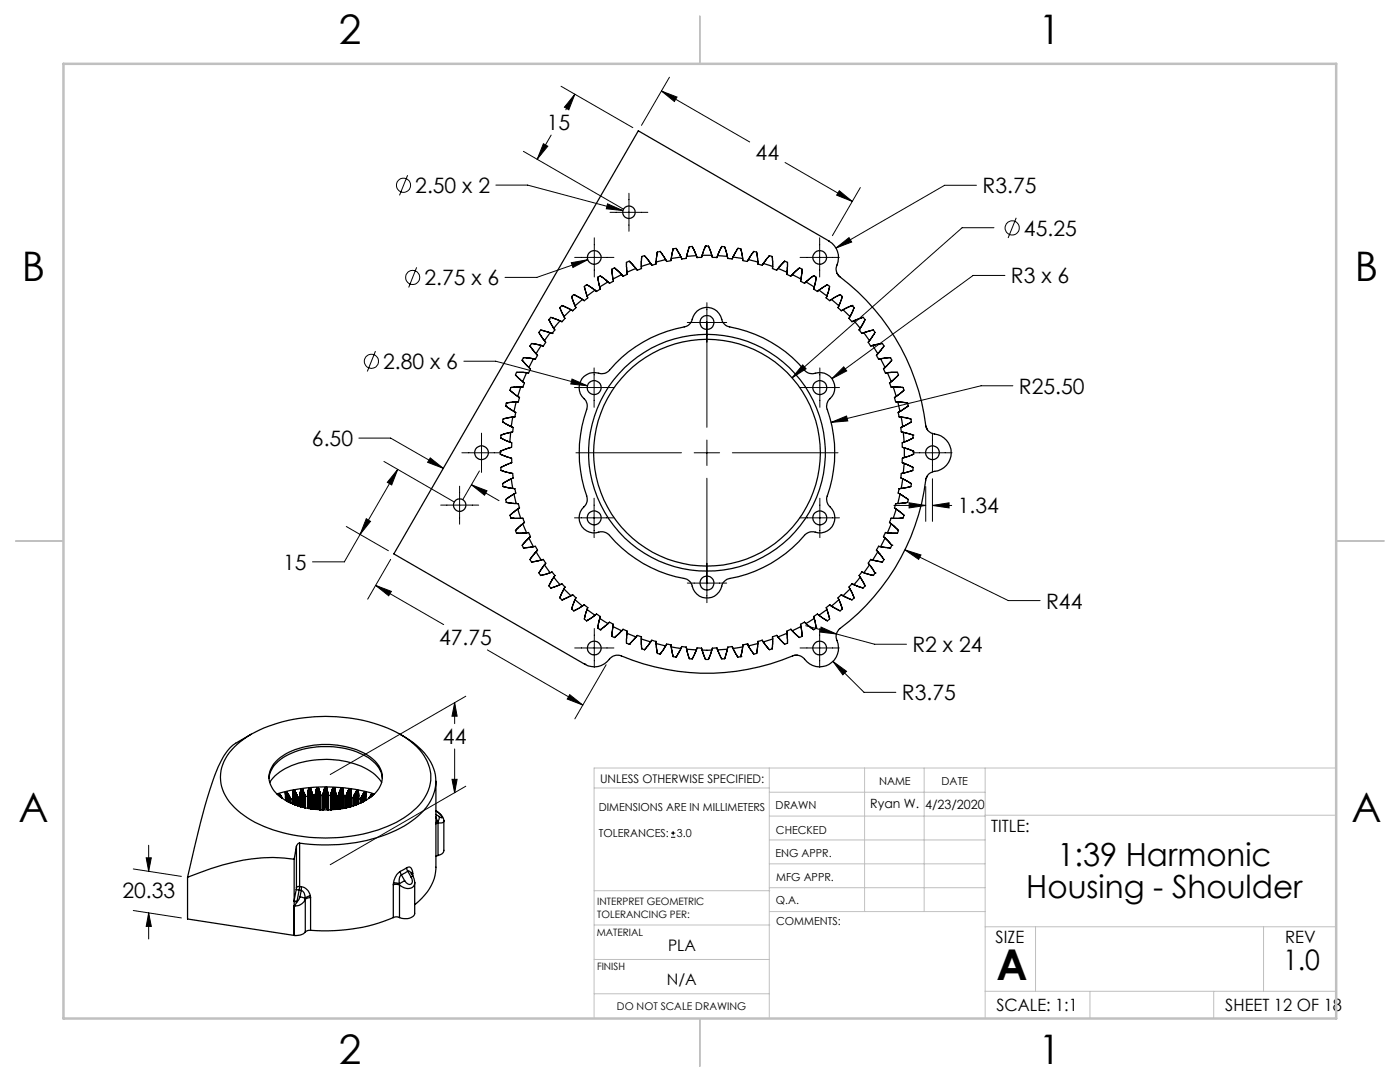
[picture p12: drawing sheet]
<svg xmlns="http://www.w3.org/2000/svg" width="279mm" height="216mm" viewBox="0 0 279 216" stroke-linecap="round" stroke-linejoin="round" font-family="sans-serif">
<g fill="none" stroke="#000" stroke-width=".2">
<path d="M112 17.2l14.3 8.3M114.7 18.8l-1.8 3.1M114.7 18.8l-1.2 3.1-.9-.5zM132 18.2l17.6 10.1M132 18.2l3.1 1.2-.5 .8zM133.6 15.4l-5.6 9.6M81.4 35l-1.7 4M99 36.9h6.3l19 5.1M104.5 30.2l19.9 11.5M108.4 28.7l.9 .5-2.1 2.6zM110 27l-2.8 4.8M125.5 38.6v7.5"/>
<path d="M156.7 32.4l13.4 7.8M167.5 38.1l2.6 2.1-3.1-1.3zM171.7 37.4l-5.6 9.6M194.9 37h-6.4l-21.7 12.5M83.1 53.3l-1.5 4.1M114 52.4l3.3-.6-3 1.6zM114.7 51.4h7.8M117.3 51.8l-10.2 3.6h-6.3M118.6 47.4v7.9M121.2 40.7l3.1 1.3-3.3-.3zM121.7 42.4h7.6M159.7 51.4h7.8"/>
<path d="M163.6 47.4v7.9M166.8 49.5l2.6-2.1 .6 .9zM198.4 45.4h-6.4l-33.9 30M200.6 55h-6.4l-28.2 20.6M202.8 43.5l-1.6 4M74.9 70.1l-1.6 4M92.6 72.1h6.3l18.3 4.9M114.2 75.6l3 1.4-3.3-.4zM114.7 77.3h7.8M118.6 73.4v7.9M137.2 64.3h7.8M141.1 60.4v24.9"/>
<path d="M159.7 77.3h7.8M160.2 72.8l.7 .8-2.8 1.8zM163.6 73.4v7.9M168.4 73.2l.6 .8-3 1.6zM202.1 77h-6.3l-29.9 7.3M71.6 87.4h6.4l10.5 6.1M76.6 92.1l14 8.1M79.4 93.7l-7.5 12.9M79.4 93.7l-1.2 3.1-.9-.6zM85.9 91.4l2.6 2.1-3.2-1.2zM91.7 97v7.6M92.2 90.3h7.8"/>
<path d="M94.1 96.7l5.5 3.2M94.1 96.7l3.1 1.2-.5 .9zM95.7 94l-3.3 5.7M96.1 86.4v7.9M114.9 90.3h21.1M118.6 99.4v7.9M138.5 90.3h5.1M141.1 87.8v5.1M141.1 95.4v24.9M146.2 90.3h21.1M163.6 99.4v7.9M165.9 84.3l3-1.3 .3 1z"/>
<path d="M182.2 90.3h7.8M184.7 97.1v6.9M186.1 95.5v8.5M186.1 86.4v7.9M69.1 105.1l8.4 4.8M71.9 106.6l-3.2 5.5h-6.3M73.1 103.5l.8 .5-2 2.6zM75 116.8l3.1 1.2-.5 .9zM75 116.8l13.5 7.8M78 111.6l-4.6 8M87.9 100.8h7.6M114.7 103.3h7.8"/>
<path d="M137.2 116.3h7.8M159.7 103.3h7.8M178.4 100.9h6.3M180.6 109.7l20.6 10.1h6.4M180.6 109.7l3.2 1-.5 .9zM181.4 100.3l3.3 .6-3.3 .5zM186.1 100.9h3.8M186.1 100.9l3.3-.6v1.1zM93 138.9l-27.1 15.7M97.3 129.7l19 11M113.7 138.6l2.6 2.1-3.1-1.2zM114.7 129.3h7.8"/>
<path d="M118.6 125.4v7.8M121 132.6l-6.3 10.8M159.7 129.3h7.8M160.8 124.8l6.1 1.7M163.6 125.4v7.8M163.9 125.1l3 1.4-3.3-.4zM166.2 132l6.2 6.1h6.4M166.2 132l2.7 1.9-.7 .8zM166.9 126.5l7.7 2.1h6.3M90.2 155.5h1l-.5 2.7zM90.7 140.2v4.2M90.7 149.4v8.8"/>
<path d="M90.7 140.2l.5 2.7h-1zM93 156.9l-27.1 15.6M26.6 173.4l9.6 1.5M29.2 171.2h1l-.5 2.6zM29.7 168.7v5.1M133.9 167.1h.9M133.9 166.2h.9M134.3 165.8v.9M26.6 181.7l9.6 1.5M29.7 182.2v5.2M29.7 182.2l.5 2.7h-1z"/>
<circle cx="80.5" cy="37" r="1.42"/>
<circle cx="82.4" cy="55.4" r="1.41"/>
<circle cx="202" cy="45.5" r="1.41"/>
<circle cx="74.1" cy="72.1" r="1.42"/>
</g>
<g fill="none" stroke="#c0c0c0" stroke-width=".2">
<path d="M118.6 157.2h34.9M153.5 153.2v50M153.5 158.1h43.1M172.5 153.2v28.7M184.4 153.2v28.7M196.6 153.2v50M266.7 153.2h-148.1v50M118.6 177.7h35M153.5 167.6h43.1M153.5 162.8h43.1M153.5 172.4h43.1M153.5 177.1h43.1"/>
<path d="M196.6 162.7h70.1M118.6 198.3h34.9M118.6 191.5h34.9M118.6 184.6h35M153.6 181.9h43M196.6 197.8h70.1M196.6 184.9h70.1M206.7 184.9v12.9M217.5 197.8v5.4M242.2 197.8v5.4M252.2 184.9v12.9"/>
</g>
<path d="M139.7 3.2v9.5M3.1 107.9h9.6M266.7 107.9h9.5M139.7 203.2v9.6" fill="none" stroke="#c0c0c0" stroke-width=".25"/>
<path d="M12.7 12.7h254v190.5h-254z" fill="none" stroke="#c0c0c0" stroke-width=".5"/>
<path d="M167.5 38.1l2.6 2.1-3.1-1.3zM132 18.2l3.1 1.2-.5 .8zM108.4 28.7l.9 .5-2.1 2.6zM114.7 18.8l-1.2 3.1-.9-.5zM121.2 40.7l-.2 1 3.3 .3zM79.4 93.7l-1.2 3.1-.9-.6zM73.1 103.5l.8 .5-2 2.6zM94.1 96.7l3.1 1.2-.5 .9zM85.9 91.4l2.6 2.1-3.2-1.2zM114 52.4l.3 1 3-1.6zM114.2 75.6l-.3 1 3.3 .4zM163.9 125.1l-.3 1 3.3 .4zM166.2 132l2 2.7 .7-.8zM181.4 100.3l3.3 .6-3.3 .5zM186.1 100.9l3.3-.6v1.1zM165.9 84.3l3.3-.3-.3-1zM160.2 72.8l-2.1 2.6 2.8-1.8zM168.4 73.2l-2.4 2.4 3-1.6zM166.8 49.5l3.2-1.2-.6-.9zM113.7 138.6l2.6 2.1-3.1-1.2zM75 116.8l3.1 1.2-.5 .9zM180.6 109.7l2.7 1.9 .5-.9zM90.2 155.5h1l-.5 2.7zM90.7 140.2l.5 2.7h-1zM29.2 171.2h1l-.5 2.6zM29.7 182.2l.5 2.7h-1z" fill="#000"/>
<g fill="none" stroke="#000" stroke-width=".25">
<path d="M127.4 26.1l38.1 22a3.9 3.9 0 0 1 1.4 5.1v.6l.3 1a49.3 49.3 0 0 1 11.4 12.5 46.3 46.3 0 0 1 6.3 18.2l.4 .5 .9 .5a3.8 3.8 0 0 1 3.6 3.8 3.8 3.8 0 0 1-3.6 3.8l-.9 .5-.4 .6a44.7 44.7 0 0 1-17.5 30.4 2.33 2.33 0 0 0-.1 2.8 3.8 3.8 0 0 1-2.3 4.4 3.8 3.8 0 0 1-4.6-1.5l-.9-.5h-1a44.1 44.1 0 0 1-34.8 0 2.4 2.4 0 0 0-2.6 1.2 3.7 3.7 0 0 1-4.4 .5l-38.1-22zM114.1 59.2l.6 1.6a.52 .52 0 0 1-.1 .9l-.3 .3-2.2-1-.4 .4 .8 1.7a.53 .53 0 0 1-.2 .9 .62 .62 0 0 1-.9-.1l-1.5-.6-.4 .5M114.1 59.2l.4-.4 1.7 1M114.1 59.2h.1M116.2 59.8l-1.4 1.2M118.7 57.9l-1.6-1.1-.5 .5 .5 1.7a.53 .53 0 0 1 .1 .5 .53 .53 0 0 1-.4 .4l-.2 .1-.4-.2M118.7 57.9l-1.5 1.2M119.7 57.3a.53 .53 0 0 1-.5 .7l-.1 .2-.4-.3M121.4 56.2l-1.7 1.1M121.4 56.2l-1.6-1.2-.5 .3 .4 2M121.4 56.2l.2 .3M121.6 56.5v.1"/>
<path d="M124.1 54.8l-1.8 .9M126.9 53.6l-1.8 .7M129.9 52.6l-1.3-1.6-.5 .2-.1 2.4-.3 .1a.5 .5 0 0 1-.8-.2l-1.3-1.4-.6 .3 .1 1.9a.59 .59 0 0 1-.6 .8l-1.9-1.7-.5 .3 .2 1.9a.53 .53 0 0 1 0 .6 .53 .53 0 0 1-.5 .2l-.2 .2M129.9 52.6l-1.9 .6M132.9 51.8l-1.9 .5M135.9 51.3l-1-1.7h-.6l-.3 1.9a.55 .55 0 0 1-.7 .6l-.3 .1-1.2-2-.6 .1-.2 2.4-.9 .2-.2-.3M135.9 51.3l-1.9 .3M139 51l-.9-1.8-.6 .1-.4 1.5a.57 .57 0 0 1-.6 .8 .37 .37 0 0 1-.4 .1 .37 .37 0 0 1-.2-.4M139 51l-2 .2M140.1 50.9h2M140.8 49.1h.1M140.8 49.1l-.7 1.8a.5 .5 0 0 1-.2 .5 .5 .5 0 0 1-.6 0h-.2l-.1-.4"/>
<path d="M140.8 49.1h.6l.7 1.8M142.1 50.9l.1 .4M142.2 51.3v.1M143.2 51l2 .2M144 49.2l-.8 1.7a.52 .52 0 0 1-.2 .5 .52 .52 0 0 1-.6 0h-.2M144 49.2l.7 .2 .5 1.8M144 49.2h.1M146.3 51.3l1.9 .3M147.2 49.6h.1M147.2 49.6l-.9 1.6a.55 .55 0 0 1-.8 .4h-.3v-.4M147.2 49.6h.6l.4 2M148.2 51.6l.1 .4"/>
<path d="M148.3 52h.1M149.3 51.9l-.1 .3-.9-.2M149.3 51.9l1.1-1.7 .6 .2 .2 2.3 .7 .2h.2l1.5-1.9 .5 .2 .1 2.4 .3 .1a.6 .6 0 0 0 .6 .1 .6 .6 0 0 0 .4-.5l1.1-1.2 .6 .3-.1 1.9M149.3 51.8l1.9 .5M152.3 52.6l1.9 .6M155.3 53.6l1.8 .7M157.1 54.3a.55 .55 0 0 0 .5 .7l.2 .1 1.8-1.7 .5 .3-.3 2M158.1 54.8l1.7 .9M159.8 56.1h.1M159.8 55.7v.4M160.8 56.2l1.7 1.1M162.4 55h.1"/>
<path d="M162.4 55l-1.4 1.1a.5 .5 0 0 1-.8 .2l-.4-.2M162.4 55l.5 .3-.4 2M162.5 57.3a.62 .62 0 0 0 .6 .8l2-1.3 .5 .5-.7 2.1M163.4 57.9l1.6 1.2M164.9 59.4l.2 .3a.51 .51 0 0 0 .9 0l1.7-.9 .4 .4-.7 1.8M164.9 59.4h.1M165.9 59.8l1.5 1.2M167 54.5l.4 .6M103.9 77.2l-1.9 .1-.2 .6 1.9 1.4-.2 .6-.1 .3-2.4 .2-.1 .6M103.9 77.2l-.6 1.9M105.1 74.4l-.8 1.8M105.6 73.3l.3 .3-.2 .3a.5 .5 0 0 1-.2 .5 .5 .5 0 0 1-.5 0l-1.9-.1-.2 .5 1.3 1.2a.62 .62 0 0 1 .2 1v.3l-.5-.1"/>
<path d="M106.4 71.6l-.8 1.7M106.4 71.6l-1.9-.2-.3 .5 1.4 1.4M108 68.9l-1.9-.4-.3 .5 1.5 1.9-.2 .3a.44 .44 0 0 1-.7 .4M108 68.9l-1 1.7M109.5 63.8h.1M109.5 63.8l1.2 2-.5 .7M109.8 66.4l-1.1 1.6M110.2 66.5h.1M110.2 66.5l-2.3-.6-.3 .5 .8 1.3a.6 .6 0 0 1 .3 1l-.3 .3-.4-.1M111.8 64l-1.3 1.5M113.9 61.8l-1.4 1.4M116.6 75.1a3.5 3.5 0 0 1 3.5-.5l1.1-.3a27.1 27.1 0 0 1 15.9-9.2l.8-.9a3.4 3.4 0 0 1 3.5-2.9 3.4 3.4 0 0 1 2.8 2.9l.9 .9a27.1 27.1 0 0 1 15.9 9.2l1.1 .3a3.3 3.3 0 0 1 4.2 1.5 3.2 3.2 0 0 1-1.1 3.9l-.2 1.1a26.9 26.9 0 0 1 0 18.5l.2 1a3.2 3.2 0 0 1-.1 5.3 4 4 0 0 1-3 .2l-1.1 .3a26.8 26.8 0 0 1-15.9 9.2l-.9 .8a3.1 3.1 0 0 1-2.9 2.9 3.1 3.1 0 0 1-3.2-2.6l-.3-.5-.7-.6a26.8 26.8 0 0 1-15.9-9.2l-.8-.3h-.6a3 3 0 0 1-3.8-1.3 3 3 0 0 1 .8-3.9l.4-.8v-.5a27.5 27.5 0 0 1 0-18.5l-.3-1.1a3.2 3.2 0 0 1-.3-4.9z"/>
<path d="M167.3 61.3v.1M167.4 61l-.1 .3M168.2 61.8l1.5 1.4M169.4 63.5l.3 .3a.52 .52 0 0 0 .8 .2l1.7-.7 .4 .5-1.1 2M169.4 63.5h.1M169.6 63.2l-.2 .3M170 61h.1M170 61l-1.5 .7a.52 .52 0 0 1-.9 0l-.3-.3M170 61l.5 .4-.9 1.8M170.4 64l1.3 1.5M171.5 65.8h.1M171.5 65.8l.2 .3a.52 .52 0 0 0 .4 .4 .52 .52 0 0 0 .5-.2l1.7-.4 .3 .4-1.3 2 .1 .2a.62 .62 0 0 0 .4 .5 .62 .62 0 0 0 .7-.2l1.6-.3 .3 .5-1.2 1.6"/>
<path d="M172.4 66.4l1.1 1.6M174.2 68.9l1 1.7M174.9 70.9l.1 .3a.51 .51 0 0 0 .8 .4l1.9-.2 .3 .5-1.4 1.4M174.9 70.9h.1M175.2 70.6l-.3 .3M175.8 71.6l.8 1.7M176.6 73.3a.49 .49 0 0 0-.3 .5 .49 .49 0 0 0 .3 .4l.1 .2h.4M177.1 74.4l2-.1 .2 .5-1.5 1.4a.45 .45 0 0 0-.1 .7l.1 .4h2.4M177.1 74.4l.8 1.8M178.3 77.2l.6 1.9M180.2 77.3h.1M180.2 77.3l.2 .6-1.9 1.4 .1 .5 .2 .4 2.4 .2 .1 .6-1.7 1.1"/>
<path d="M100.9 81h.1M100.9 81l1.7 1.1a.49 .49 0 0 1 .2 .8v.3h-.5M101.9 86.3l-1.9 .5v.6l1.2 .6a.89 .89 0 0 1 .9 .6v.7M101.9 86.3l-.2 1.9M102 95.5l-1.7 1 .1 .6 1.7 .3a.52 .52 0 0 1 .7 .5l.1 .5M102 95.5l.3 2M102.1 89.3l-2.3 .8v.5l1.8 .7a.7 .7 0 0 1 .5 1l-2.2 1 .1 .6 1.6 .4a.69 .69 0 0 1 .7 .3 .69 .69 0 0 1 0 .8l-.3 .1M102.1 89.3h.1M102.3 83.2l-1.9 .4-.1 .6 1.5 .9a.53 .53 0 0 1 .6 .7 .39 .39 0 0 1-.1 .4 .39 .39 0 0 1-.4 .1M102.3 83.2l-.3 1.9M102.6 98.6l-1.7 1.1 .1 .6 2.4 .2 .1 .3a.45 .45 0 0 1-.2 .8M102.6 98.6l.4 1.9"/>
<path d="M102.9 98.4l-.3 .2M102.9 98.4h.1M103 80.2l-.4 1.9M179.2 80.2l.4 1.9M179.6 82.1a.52 .52 0 0 0-.2 .8v.3l2.4 .4 .1 .6-1.4 .8a.67 .67 0 0 0-.7 .5 .67 .67 0 0 0 .3 .8l2.1 .5M179.6 98.6l-.4 1.9M179.8 97.5a.54 .54 0 0 0-.5 .7l-.1 .2 2.1 1.3-.1 .6-2.2 .2a.62 .62 0 0 0-.4 .6l-.1 .3 1.9 1.4-.2 .6h-2.4l-.1 .3a.53 .53 0 0 0-.1 .6 .53 .53 0 0 0 .4 .3l1.3 1.3-.2 .5-2-.1M179.8 83.2l.4 1.9M180.2 95.5l-.4 2M180.3 94.4a.37 .37 0 0 0-.4 .1 .37 .37 0 0 0-.1 .4 .57 .57 0 0 0 .6 .8l1.5 .8-.1 .6-2 .4M180.3 86.3l.1 1.9M180.4 88.2a.53 .53 0 0 0-.3 .8v.3l2.3 .8v.5l-1.9 .7"/>
<path d="M180.4 92.5l-.1 1.9M180.5 91.3a.72 .72 0 0 0-.4 1l2.1 1v.6l-1.9 .5M180.5 89.4v1.9M182.2 86.8h.1M182.2 86.8v.6l-1.8 .8M184.8 85.2l.3 .6M185.1 94.9l-.3 .6M103.3 101.6l-1.5 1.2 .2 .6h2.4l.3 .8-1.8 1.7 .2 .5 1.8-.1a.57 .57 0 0 1 .6 0 .57 .57 0 0 1 .3 .6l.1 .2-1.7 1.7 .3 .5 1.7-.2a.56 .56 0 0 1 .9 .3 .42 .42 0 0 1 .2 .4 .42 .42 0 0 1-.4 .4l-1.1 1.5 .3 .4 1.9-.3a.55 .55 0 0 1 .8 .4l.1 .2-.2 .3M103.3 101.6l.6 1.8M104.3 104.5l.8 1.8M105.6 107.4l.8 1.7M107 110.1l1 1.7"/>
<path d="M108.7 112.7l-1.1 1.5 .3 .6 1.8-.5a.56 .56 0 0 1 .9 .4l.1 .1M108.7 112.7l1.1 1.6M110.5 115.2l1.3 1.5M110.7 114.9l-1.2 2 .5 .4 1.5-.5a.61 .61 0 0 1 1 0l.2 .3-.2 .4M110.7 114.8v.1M112.1 119.7h.1M112.5 117.5l-.8 1.8 .4 .4M112.5 117.5l1.4 1.4M114.8 119.7l-.7 1.8 .4 .4 2.1-1.2 .3 .2a.46 .46 0 0 1 .3 .7M114.8 119.7l1.4 1.2M114.9 119.3l-.2-.2a.46 .46 0 0 0-.4-.4 .46 .46 0 0 0-.4 .2l-1.8 .8M114.9 119.3l-.1 .4"/>
<path d="M114.9 119.3h.1M167.4 119.7l-1.5 1.2M168.2 118.9l-.3-.2-.2 .1a.59 .59 0 0 0-.2 1l.6 1.7-.4 .4-1.9-1a.46 .46 0 0 0-.7 .2l-.2 .1 .7 2.3-.5 .4-1.3-.9a.66 .66 0 0 0-1-.3l-.4 .3 .1 .4M168.2 118.9l1.8 .8 .5-.4M169.7 117.5l-1.5 1.4M170.5 119.3h.1M171.7 115.2l-1.3 1.5M172.4 114.3a.53 .53 0 0 0-.8 .4l-.1 .1 1.1 2.1M172.4 114.3l1.9 .5 .3-.5M172.6 116.9l-.3 .4-1.7-.5a.56 .56 0 0 0-.8-.1 .55 .55 0 0 0-.1 1l.8 1.6M172.6 116.9h.1M173.5 112.7l-1.1 1.6"/>
<path d="M174.2 111.8a.51 .51 0 0 0-.8 .4v.3l1.2 1.8M174.6 114.3h.1M175.2 110.1l-1 1.7M175.8 109.1a.63 .63 0 0 0-.9 .6l1.5 2-.3 .4-1.9-.3M176.6 107.4l-.8 1.7M176.7 106.3l-.4 .8 1.7 1.7M176.7 106.3h.1M176.7 106.3h.4M177.9 104.5l-.8 1.8M178 108.8h.1M178 108.8l-.3 .5-1.9-.2M178.9 101.6l-.6 1.8"/>
<path d="M116.7 132.5h.1M117.2 121.6l-.6 1.8 .5 .5 2-1.4 .7 .5M117.2 121.6l1.5 1.2M119.7 123.4l1.7 1M119.7 123.4l-.4 1.9 .5 .4M119.8 125.7h.1M119.8 123l-.1 .4M119.8 123h.1M122.3 125a.51 .51 0 0 0-.5-.8l-.2-.1-1.8 1.6M122.3 125l1.8 .9M122.3 125l-.2 2 .5 .2M122.6 127.2h.1"/>
<path d="M125.1 126.4a.55 .55 0 0 0-.5-.7l-.2-.1-1.7 1.6M125.1 126.4l1.8 .7M125.1 126.4l-.1 1.9 .6 .3M125.6 128.6h.1M125.6 128.6l1-1.1a.78 .78 0 0 1 .6-.7 .78 .78 0 0 1 .8 .3l.1 2.4 .6 .1 1.4-1.9 .9 .3 .2 2.4 .6 .1 1-1.6a.52 .52 0 0 1 .4-.4 .52 .52 0 0 1 .5 .1l.2 .1v.4M128 127.5l1.9 .6M131 128.4l1.9 .5M133.9 129.1l.4 1.9 .6 .1 .8-1.4a.59 .59 0 0 1 .7-.7 .47 .47 0 0 1 .6 .5M134 129.1l1.9 .3M137 129.5l2 .2M137 129.5l.6 1.9 .5 .1M138.1 131.4v.1"/>
<path d="M140.1 129.7a.52 .52 0 0 0-.8-.4h-.2l-1 2.1M140.1 129.7l.7 1.9h.6M140.1 129.7h2M141.4 131.6h.1M145.2 129.5l-.6 1.9-.6 .1-.7-1.6a.55 .55 0 0 0-.6-.6 .56 .56 0 0 0-.7 .6l-.6 1.7M145.2 129.5l-2 .2M146.1 129h-.3a.47 .47 0 0 0-.6 .5M146.1 129l.2 .4M146.1 129h.1M146.3 129.4l.9 1.7 .6-.1M147.8 131h.1M148.2 129.1l-1.9 .3"/>
<path d="M149.2 128.5h.1M149.2 128.5l-.4 .1a.55 .55 0 0 0-.6 .7l-.4 1.7M151.2 128.4l-1.9 .5M154.2 127.5l-1.9 .6M157.1 126.4l-1.8 .7M158.1 125.9a.53 .53 0 0 0-.9-.1l-.2 .1 .2 2.4-.6 .3-1.6-1.8-.8 .3-.1 2.4-.5 .1-1.5-1.9-.8 .3h-.1l-.2 2.4-.6 .1-1.2-2M159.1 130.7l-.6 .1M159.8 125l-1.7 .9M162.5 123.4l-1.7 1M162.5 123.4l.4 1.9M162.9 125.3h.1M162.9 125.3l-.5 .4-1.9-1.6-.2 .1a.55 .55 0 0 0-.5 .9l.3 1.9-.5 .2-1.5-1.3"/>
<path d="M165 121.6l-1.6 1.2M46.8 149a24.1 24.1 0 0 1 14.9-5.9 30.1 30.1 0 0 1 19.6 4.4 9.5 9.5 0 0 1 4.7 8.2 10.1 10.1 0 0 1-4.7 7 28.5 28.5 0 0 1-15.2 4.5 30.2 30.2 0 0 1-16.7-4 10.4 10.4 0 0 1-5.4-7.5 8.3 8.3 0 0 1 2.8-6.7zM50.1 146.5l-3.1 1.8a11.3 11.3 0 0 0-3.7 5.4 115.3 115.3 0 0 0-5.1 18l-.8 3.3M53.7 155.3a5.9 5.9 0 0 1 3.9-4.7 17.7 17.7 0 0 1 16 .6 5.5 5.5 0 0 1 2.7 4.1M53.8 156.1a10.5 10.5 0 0 1 7.3-4.2 17.7 17.7 0 0 1 13.3 2.3l1.3 1.3 .5 .6M55.2 158.4a34.1 34.1 0 0 1 19.5 0M55.5 151.6a15.9 15.9 0 0 1 11.9-2.9 11.6 11.6 0 0 1 8.2 4.1 4.4 4.4 0 0 1-1.6 6.2 16.9 16.9 0 0 1-13.7 2 9.5 9.5 0 0 1-6.1-4.1 4.3 4.3 0 0 1 1.3-5.3zM55.7 158.4h.1M55.7 158.4l-.2 .1v.1M55.7 158.4v.5M55.8 158.4l.1 .2M55.8 158.4v.5"/>
<path d="M55.8 158.5v.4M55.9 158.6l.1 .1M55.9 158.6l.1 .4M56 158.7l.1 .1M56 158.7v.4M56.1 158.8l.1 .2M56.1 158.8v.3M56.2 159l.1 .2M56.2 159v.2M56.2 159.1v.1M56.3 159.2h.1M56.3 159.2v.1"/>
<path d="M57 159.6v.1M57.2 158h.1M57.2 158h-.2v1.7M57.2 158v1.8M57.3 158l.2 .4M57.3 158v1.9M57.3 158.2v1.7M57.4 158.2v1.7M57.5 158.4v.1M57.5 158.4v1.5M57.5 158.5l.1 .1M57.5 158.5v1.5"/>
<path d="M57.6 158.6l.2 .4M57.6 158.6v1.5M57.7 158.7v1.4M57.7 158.8v1.3M57.8 159v1.1M57.8 159l.1 .1M57.8 159v1.2M57.9 159.1l.1 .3M57.9 159.1v1.1M57.9 159.2v1M58 159.3v.9M58 159.4v.8"/>
<path d="M58.5 159.3l-.5 .1M58.5 158.5v.6M58.5 157.7v.1M58.5 157.7v2.7M58.7 157.7v2.8M58.7 157.7h.1M58.7 157.7h-.2M58.8 157.7l.1 .3M58.8 157.7v2.8M58.8 157.8v2.8M58.9 157.9v2.7M58.9 158v.1"/>
<path d="M58.9 158v2.6M58.9 158.1l.1 .1M58.9 158.1v2.5M59 158.2l.1 .2M59 158.2v2.4M59.1 158.2v2.5M59.1 158.4l.1 .1M59.1 158.4v2.3M59.2 158.5v2.2M59.2 158.5l.2 .4M59.2 158.6v2.1M59.3 158.7v2"/>
<path d="M59.3 158.7v2.1M59.4 158.9l.1 .2M59.4 158.9v1.9M59.4 159v1.8M59.5 159.1v1.7M59.9 159.1h.1M59.9 159.1h-.4M59.9 158.7v.1M60 158.1l-.1 2.8M60 157.8v3.1M60 157.5v.1M60 157.5v3.5"/>
<path d="M60.3 157.4h.1M60.3 157.4l.2 .3M60.3 157.4l-.3 .1M60.3 157.4v3.6M60.4 157.5v3.5M60.4 157.6v3.5M60.5 157.7v.1M60.5 157.7v3.4M60.5 157.8l.1 .2M60.5 157.8v3.3M60.6 158v.1M60.6 158v3.1"/>
<path d="M60.6 158.1l.2 .4M60.6 158.1v3M60.7 158.2v2.9M60.7 158.3v2.8M60.7 158.4v2.7M60.8 158.5l.1 .2M60.8 158.5v2.6M60.9 158.6v2.6M60.9 158.7v.2M60.9 158.9h.1M60.9 158.9v2.3M61 158.9v2.3"/>
<path d="M61.4 158.9h-.4M61.5 158.4l-.1 2.9M61.5 158.1v.1M61.5 157.9v3.4M61.6 157.7l-.1 3.6M61.6 157.4v3.9M61.6 157.3h.3M61.6 157.3v.1M61.6 157.3v4M61.9 157.3h.1M61.9 157.3l.1 .2M61.9 157.3v4"/>
<path d="M62 157.5l.1 .1M62 157.5v3.9M62.1 157.6v.1M62.1 157.6v3.8M62.1 157.7l.1 3.7M62.1 157.7v3.7M62.2 157.9v.1M62.2 158l.1 3.4M62.2 158v3.4M62.3 158.2v3.2M62.3 158.3l.1 .2M62.4 158.5v2.9"/>
<path d="M62.4 158.6v.1M62.4 158.7h.5M62.4 158.7v2.8M63 158.5l-.1 3M63 158.2v3.3M63 158.1v3.4M63.1 157.8l-.1 .1M63.1 157.7l-.1 3.8M63.2 157.4l-.2 4.1M63.2 157.2l-.1 4.1M63.5 157.2l.1 .1M63.6 157.3v.1"/>
<path d="M63.6 157.3v4M63.6 157.4l.1 .2M63.6 157.4v3.9M63.6 157.5l.1 3.9 .2 .2M63.7 157.7h.1M63.7 157.7v.1M63.7 157.7v3.7M63.7 157.8l.1 3.7M63.7 157.8l.1 .1M63.8 158l.1 3.6M63.8 158v3.5M63.9 158.2v.1"/>
<path d="M63.9 158.3v3.3M63.9 158.3v.1M63.9 158.5l.1 3.1M64 158.5v3.1M64.5 158.7h.1M64.5 158.7h-.5M64.5 158.5v3.1M64.5 158.3v.1M64.6 158.2v3.4M64.6 158v3.6M64.6 157.9h.1M64.6 157.9v3.6"/>
<path d="M64.7 157.8l-.1 .1M64.7 157.5v3.9M64.8 157.4l-.1 4M64.8 157.4v3.9M64.8 157.3v.1M64.8 157.1h.3M64.8 157.1v4.1M64.8 157.1v4M65.1 157.1h.1M65.1 157.1l.1 .1M65.1 157.1v4M65.2 157.2v4.1"/>
<path d="M65.2 157.2v4M65.2 157.4l.1 .2M65.3 157.6v3.9M65.3 157.6v3.7M65.3 157.7v.1M65.3 157.9l.1 .1M65.4 158v3.6M65.4 158v3.5M65.4 158.1v3.5M65.4 158.3l.1 .1M65.5 158.4v3.2M65.5 158.6v.1"/>
<path d="M65.5 158.7h.5M65.5 158.7v2.9M66 158.6v3M66 158.5v.1M66.1 158.4h-.1M66.1 158.2v3.4M66.1 158.1v3.5M66.2 157.9l-.1 .1M66.2 157.9l-.1 3.7M66.2 157.9v3.6M66.3 157.8l-.1 .1M66.3 157.6v3.8"/>
<path d="M66.4 157.5l-.1 .2v3.7l-.2 .1M66.4 157.2v4.1M66.5 157.2h.2l.1 4.1M66.5 157.2l-.1 .2v3.9M66.5 157.2v4M66.7 157.2l.1 .1M66.8 157.3v4M66.8 157.5l.1 .1M66.9 157.6v3.9M66.9 157.6v3.8M66.9 157.8h.1M66.9 157.9l.1 3.6"/>
<path d="M67 158.2v3.3M67 158.3v.1M67 158.6l.1 2.9M67.1 158.7h.4M67.6 158.6l-.1 2.9M67.6 158.6v2.8M67.6 158.4v.2M67.7 158.3l-.1 3.1M67.7 158.3v3.1M67.7 158.2v.1M67.7 158.2v3.2M67.7 158.1v.1"/>
<path d="M67.8 158h-.1M67.8 158v3.4M67.8 157.9v.1M67.8 157.9v3.5M67.9 157.7v3.7M67.9 157.7l-.1 .2M67.9 157.6v.1M67.9 157.6v3.8l.5-.1M68 157.4v4M68.1 157.3h.3v4M68.1 157.3l-.2 .3M68.1 157.3v4v-4"/>
<path d="M68.4 157.4v3.9M68.4 157.6v3.7M68.4 157.8l.1 .1M68.5 158v3.3M68.5 158.3v3M68.5 158.7l.1 2.6M68.6 158.9h.4M69 158.9v2.3M69.1 158.7v2.5M69.1 158.7l-.1 .2M69.1 158.6v.1M69.1 158.6v2.5"/>
<path d="M69.2 158.4v2.7M69.3 158.4l-.2 .2M69.3 158.1v3M69.4 158v3.1M69.5 157.8l-.2 .3M69.5 157.8v3.3M69.5 157.7v3.4M69.5 157.7v.1M69.6 157.6l-.1 .1M69.6 157.6v3.4M69.7 157.4l.3 .1M69.7 157.4l-.1 .2"/>
<path d="M69.7 157.4v3.6M70 157.5h.1M70 157.7v3.2M70 157.5v3.5M70 158v2.9M70 158.4l.1 .1M70.1 159.1h.4M70.5 159.1h.1M70.5 159.1v1.7M70.6 159l-.1 .1M70.6 159v1.8M70.7 158.8l-.1 .2"/>
<path d="M70.7 158.8l-.1 2M70.7 158.7v.1M70.8 158.5l-.1 2.2M70.8 158.5v2.2M70.8 158.4v.1M70.8 158.4v2.3M70.9 158.3l-.1 .1M70.9 158.3v2.4M70.9 158.2v.1M70.9 158.2v2.5M71 158v2.6M71.1 157.9l-.2 .3"/>
<path d="M71.1 157.9v2.7M71.2 157.8l-.1 .1M71.2 157.8v2.7M71.2 157.7h.3v2.7M71.2 157.7v.1M71.2 157.7v2.8M71.5 158.1v2.3M71.5 159.3l.4 .1M71.9 159.4h.1M71.9 159.4v.8M72 159.3v.1M72 159.3v.9"/>
<path d="M72 159.2v1M72.1 159.1v1.1M72.1 159v1.1M72.2 158.9l-.2 .4M72.2 158.9v1.2M72.3 158.7l-.1 .2M72.3 158.7v1.4M72.4 158.6v1.5M72.4 158.6v1.4M72.4 158.5l-.1 .2M72.4 158.5v1.5M72.5 158.4l-.1 .1"/>
<path d="M72.5 158.4v1.6M72.6 158.3v1.6M72.6 158.2l-.1 .2M72.6 158.2v1.7M72.7 158.1v1.8M72.7 158h.3v1.7M72.7 158l-.1 .2M72.7 158v1.8M73 159.7h.1M73.7 159.2v.1M73.7 159.2h.1M73.8 159.1l-.1 .1"/>
<path d="M73.8 159.1v.1M73.8 159v.2M73.8 159v.1M73.9 158.9l-.1 .1M73.9 158.9v.2M73.9 158.8v.1M73.9 158.8v.3M74 158.7l-.1 .1M74 158.7v.3M74 158.6v.1M74 158.6v.4M74.1 158.6h-.1"/>
<path d="M74.1 158.6v.4M74.1 158.5v.4M74.2 158.5l-.1 .1M74.2 158.5v.4M74.2 158.4l.3 .1M74.2 158.4v.1M74.2 158.4v.5M74.5 158.5h.1M74.5 158.5v.1M79.8 146.5a13.1 13.1 0 0 1 6.9 7.5 9 9 0 0 1-3.8 9.3 28.2 28.2 0 0 1-16.4 5.3h-3.4l-3.3-.4M87 155.9v17.1a9.6 9.6 0 0 1-4.2 7.5M37.4 175v8.4l21.3 3.3"/>
<path d="M58.7 171.4a36.2 36.2 0 0 0-18.9 2.8l-2.4 .8M58.7 179.8l.5 .2M58.7 171.4v15.3M59.1 177.4l-.4 2.3 .6 .2M59.1 177.4l.6 .2M59.2 177.1l-.1 .3M59.2 168.8l-.5 2.6M59.2 168.8v8.3M59.2 180l-.5 .8M59.3 179.9l-.1 .1M59.7 177.6l-.4 2.3M59.7 177.6l.4 .1"/>
<path d="M59.8 168.2l-.3 .1-.3 .5M59.8 176.9l.3 .1M59.8 176.9h-.3l-.3 .2M59.8 176.9l-.1 .7M59.8 168.2v8.7M59.9 179l1 .2M59.9 179l-.2 .4-.4 .5M60.1 177.7l.4 .2 .2 .3 .2 1M60.1 177.7l-.2 1.3M60.1 177a2.2 2.2 0 0 1 1.8 1.8M60.1 177v.7M60.9 179.2v6.8"/>
<path d="M61.6 161.3h.4M61.6 161.3h.1M61.9 161.3h.1M61.9 178.8l-.4 .1-.6 .3M61.9 178.8l.1 .3M62 179.1h-.4a1.48 1.48 0 0 0-1.1 1l-.8 .6-1 .1M62 179.1v6.5M62 161.3v.1M63.2 161.2v-4h.3v4M63.2 161.2l-.1 .2M63.2 161.2h.3M63.5 161.2l.1 .1"/>
<path d="M63.6 161.3h.1M63.9 161.6h.1M64.8 161.1l-.2 .4M64.8 161.1h.3M65.1 161.1h.1M65.1 161.1l.1 .1M65.2 161.3l.1 .1M65.3 161.5h.1M65.4 161.6h.1M66.5 161.2h.2M66.5 161.2l-.2 .2M66.7 161.2h.1"/>
<path d="M66.7 161.2l.1 .1M66.8 161.3l.1 .2M68.4 161.3h.1M78.5 176.6l.3-.1 .9 .1M78.5 176.6v6.5M78.5 176.2l1.2 .1M78.5 176.2v.4M79.7 176.3v.3M79.7 176.6v6.5M79.9 173.9a3.2 3.2 0 0 0-1.4 2.3M79.9 173.9l.2 .7M80.1 174.6l-.4 .7v1"/>
<path d="M80.1 174.6l.7 1.1M80.8 175.7l-1.1 .6M81.2 173.1a.77 .77 0 0 1 .8 .1 .77 .77 0 0 1 .3 .8M81.2 173.1l-1.3 .8M81.2 173.1l.2 .7M81.4 173.8l-1.3 .8M81.4 173.8l.4 .1 .6 .9M81.4 173.8l.6 1.2M82 175a1.04 1.04 0 0 1 .1 1.4l-.3 .1a1.35 1.35 0 0 1-1-.8M82.3 174l-.2 .4M82.3 174l.1 .3M82.4 174.8l.4 1.2v6.2a1.73 1.73 0 0 1-2.2 1.1l-.9-.2"/>
<path d="M82.4 174.8l-.4 .2M82.4 174.3v.4M82.4 174.3l-.2 .2M82.8 176.1a1.44 1.44 0 0 1-2.4 .9l-.7-.4M87 163l.3 1M87 161.7l.2 .2M87 162.5l.6 .4M87.2 161.9l-.2-.1a3.2 3.2 0 0 1 1.6 1.9M87.2 161.9a1.92 1.92 0 0 1 1.1 1.3l-.7-.3M87.3 164l-.3 .1M87.3 164l.1 .2M87.4 170.7l-.4 .2"/>
<path d="M87.4 164.2l-.4 .2M87.4 164.2v6.5M87.6 162.9v.6l-.3 .5M88.6 163.7v6.1l-.4 .6-.8 .3M88.6 163.8a.75 .75 0 0 1-1.2 .4M58.7 180.8h.1M58.7 186.7h.1M60.9 186a2.56 2.56 0 0 1-2.2 .7M62 185.6l-.7 .1-.4 .3M78.5 183.1a35.3 35.3 0 0 1-16.5 2.5M78.5 183.1l.5-.1 .7 .1"/>
<circle cx="118.6" cy="51.4" r="1.36"/>
<circle cx="125.5" cy="42.3" r="1.25"/>
<circle cx="163.6" cy="51.4" r="1.36"/>
<circle cx="118.6" cy="77.3" r="1.41"/>
<circle cx="141.1" cy="64.3" r="1.4"/>
<circle cx="163.6" cy="77.3" r="1.41"/>
<circle cx="96.1" cy="90.3" r="1.39"/>
<circle cx="141.1" cy="90.3" r="22.6"/>
<circle cx="141.1" cy="90.3" r="23.6"/>
<circle cx="186.1" cy="90.3" r="1.39"/>
<circle cx="91.7" cy="100.8" r="1.25"/>
<circle cx="118.6" cy="103.3" r="1.41"/>
<circle cx="141.1" cy="116.3" r="1.4"/>
<circle cx="163.6" cy="103.3" r="1.41"/>
<circle cx="118.6" cy="129.3" r="1.36"/>
<circle cx="163.6" cy="129.3" r="1.36"/>
</g>
<text font-size="8.5" x="198.9" y="195.5">A</text>
<g font-size="8.1">
<text x="67.6" y="8.9">2</text>
<text x="207.3" y="8.9">1</text>
<text x="4.4" y="56.2">B</text>
<text x="270.4" y="56.2">B</text>
<text x="3.7" y="164.1">A</text>
<text x="269.7" y="164.1">A</text>
<text x="67.6" y="212.4">2</text>
<text x="207.3" y="212.4">1</text>
</g>
<g font-size="6.3">
<text x="211" y="172.9">1:39 Harmonic</text>
<text x="204.8" y="179.2">Housing - Shoulder</text>
</g>
<text font-size="5.6" x="256.1" y="193.5">1.0</text>
<g font-size="4.2">
<text x="109.1" y="26">15</text>
<text x="150.8" y="32">44</text>
<text x="82.9" y="38.5">2.50 x 2</text>
<text x="196.1" y="38.6">R3.75</text>
<text x="204.4" y="47">45.25</text>
<text x="84.7" y="56.9">2.75 x 6</text>
<text x="201.7" y="56.5">R3 x 6</text>
<text x="76.5" y="73.6">2.80 x 6</text>
<text x="203.3" y="78.6">R25.50</text>
<text x="62.3" y="89">6.50</text>
<text x="191.1" y="102.4">1.34</text>
<text x="56.5" y="113.7">15</text>
<text x="208.8" y="121.4">R44</text>
<text x="87.6" y="128.7">47.75</text>
<text x="182.1" y="130.1">R2 x 24</text>
<text x="180" y="139.7">R3.75</text>
<text x="88.4" y="148.5">44</text>
<text x="24.4" y="179.2">20.33</text>
</g>
<g font-size="3.4">
<text x="197.8" y="166">TITLE:</text>
<text x="198.7" y="188.1">SIZE</text>
<text x="256.5" y="188.2">REV</text>
<text x="198.8" y="201.7">SCALE: 1:1</text>
<text x="244.5" y="201.7">SHEET 12 OF 18</text>
</g>
<g font-size="3.2">
<text x="133.3" y="189.8">PLA</text>
<text x="133.1" y="196.6">N/A</text>
</g>
<g font-size="2.5">
<text x="173.7" y="161.3">Ryan W.</text>
<text x="184.6" y="161.4">4/23/2020</text>
</g>
<text font-size="2.4" x="119.8" y="156.2">UNLESS OTHERWISE SPECIFIED:</text>
<g font-size="2.2">
<text x="119.5" y="161.8">DIMENSIONS ARE IN MILLIMETERS</text>
<text x="154.8" y="161.4">DRAWN</text>
<text x="175.4" y="156.6">NAME</text>
<text x="187.9" y="156.7">DATE</text>
<text x="119.5" y="167.1">TOLERANCES:</text>
<text x="135.1" y="167.1">3.0</text>
<text x="154.9" y="166.3">CHECKED</text>
<text x="154.8" y="171">ENG APPR.</text>
<text x="154.9" y="175.7">MFG APPR.</text>
<text x="154.9" y="180.4">Q.A.</text>
<text x="154.9" y="184.6">COMMENTS:</text>
</g>
<text font-size="2.1" x="123.1" y="201.6">DO NOT SCALE DRAWING</text>
<g font-size="2">
<text x="119.2" y="180.6">INTERPRET GEOMETRIC</text>
<text x="119.2" y="183.1">TOLERANCING PER:</text>
<text x="119.1" y="186.7">MATERIAL</text>
<text x="119.1" y="193.5">FINISH</text>
</g>
</svg>
